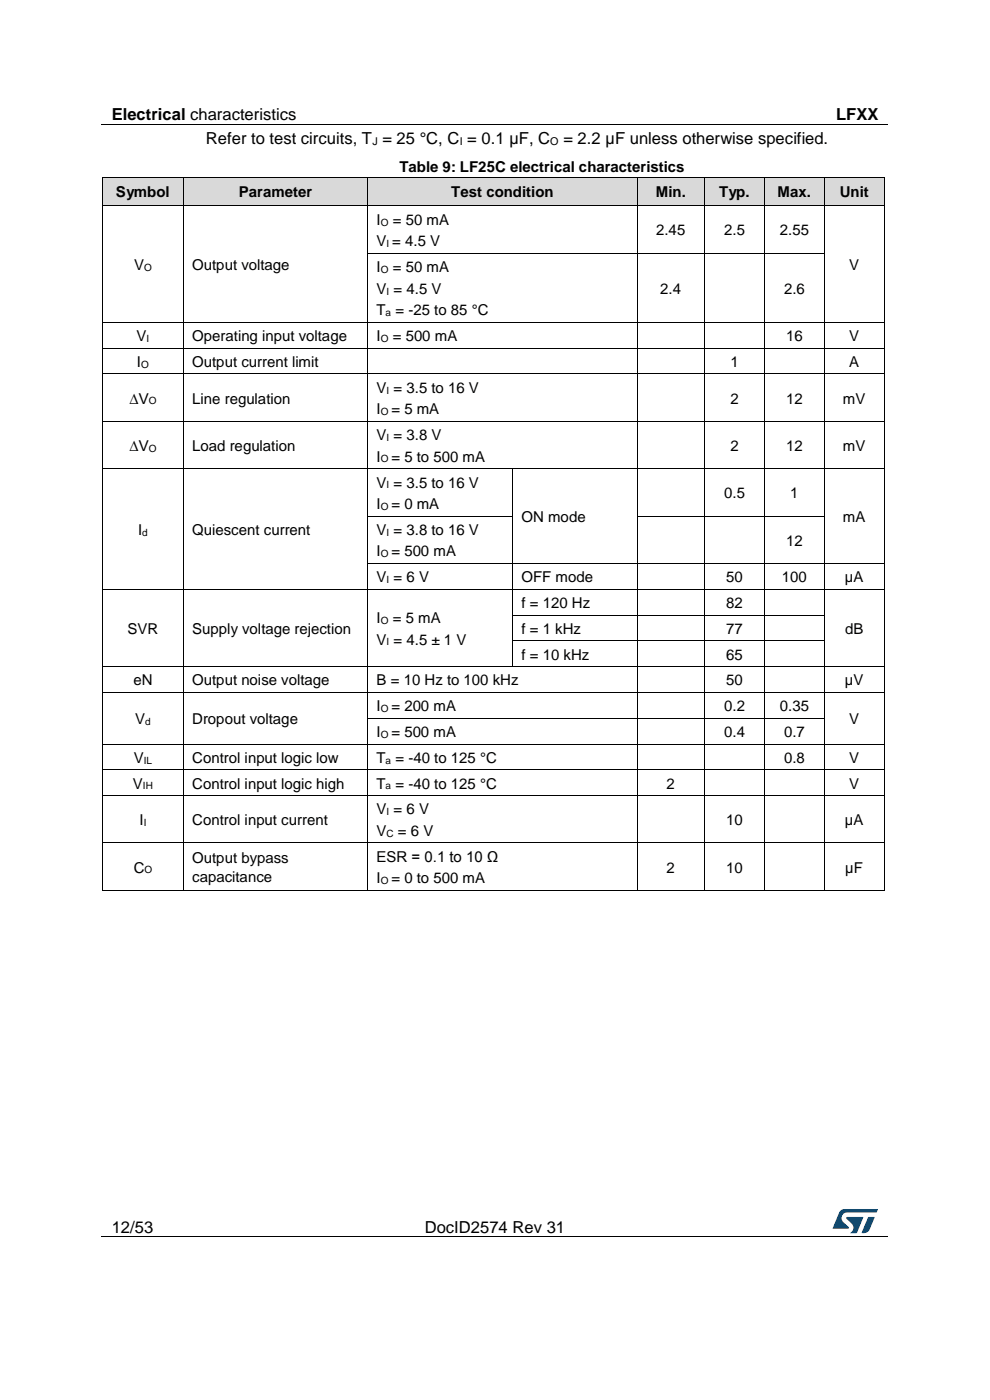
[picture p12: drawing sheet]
<svg xmlns="http://www.w3.org/2000/svg" width="210mm" height="297mm" viewBox="0 0 210 297" stroke-linecap="round" stroke-linejoin="round" font-family="sans-serif">
<path d="M21.5 26.5h166.8M21.5 262.4h166.8" fill="none" stroke="#000" stroke-width=".21"/>
<g fill="#000">
<path d="M105 26.4h.2v.1h-.2z" fill-rule="evenodd"/>
<path d="M61.6 262.3h.1v.2h-.1z" fill-rule="evenodd"/>
<path d="M148 262.3h.2v.2h-.2z" fill-rule="evenodd"/>
</g>
<g fill="#005288">
<path d="M178.2 256.9l.6-.4h.4l7 .1-.3 .6h-6.1a1.26 1.26 0 0 0-1.3 1.1 1.26 1.26 0 0 0 .8 1.4l.7 .6v.3l-3.3 .1z"/>
<path d="M184.2 258.2l1.3 .1-1 2.5a1.32 1.32 0 0 1-1.7 .7z"/>
<path d="M179.6 258.2l3.6 .1-1.5 3.3h-1.4a1.35 1.35 0 0 0 .7-1.2 1.35 1.35 0 0 0-.8-1.2l-.6-.6z"/>
</g>
<g fill="#d9d9d9">
<path d="M21.9 37.6h16.9v6h-16.9z" fill-rule="evenodd"/>
<path d="M23.7 37.6h13.3v6h-13.3z" fill-rule="evenodd"/>
<path d="M38.9 37.6h39.1v6h-39.1z" fill-rule="evenodd"/>
<path d="M40.8 37.6h35.3v6h-35.3z" fill-rule="evenodd"/>
<path d="M78 37.6h57.2v6h-57.2z" fill-rule="evenodd"/>
<path d="M79.9 37.6h53.4v6h-53.4z" fill-rule="evenodd"/>
<path d="M135.2 37.6h14.2v6h-14.2z" fill-rule="evenodd"/>
<path d="M137.1 37.6h10.5v6h-10.5z" fill-rule="evenodd"/>
<path d="M149.5 37.6h12.6v6h-12.6z" fill-rule="evenodd"/>
<path d="M151.4 37.6h8.9v6h-8.9z" fill-rule="evenodd"/>
<path d="M162.2 37.6h12.6v6h-12.6z" fill-rule="evenodd"/>
<path d="M164.1 37.6h8.9v6h-8.9z" fill-rule="evenodd"/>
<path d="M174.9 37.6h12.6v6h-12.6z" fill-rule="evenodd"/>
<path d="M176.8 37.6h8.9v6h-8.9z" fill-rule="evenodd"/>
</g>
<g fill="#000">
<path d="M21.7 37.5l.1 .1z" fill-rule="evenodd"/>
<path d="M21.7 37.5l.1 .1z" fill-rule="evenodd"/>
<path d="M38.8 37.5l.1 .1z" fill-rule="evenodd"/>
<path d="M78 37.5v.1z" fill-rule="evenodd"/>
<path d="M135.1 37.5l.1 .1z" fill-rule="evenodd"/>
<path d="M149.4 37.5l.1 .1z" fill-rule="evenodd"/>
<path d="M162.1 37.5l.1 .1z" fill-rule="evenodd"/>
<path d="M174.8 37.5l.1 .1z" fill-rule="evenodd"/>
<path d="M187.5 37.5l.1 .1z" fill-rule="evenodd"/>
<path d="M187.5 37.5l.1 .1z" fill-rule="evenodd"/>
<path d="M21.7 43.6h.2v.2h-.2z" fill-rule="evenodd"/>
<path d="M21.7 43.6h.2v.2h-.2z" fill-rule="evenodd"/>
<path d="M21.7 53.6h.2v.2h-.2z" fill-rule="evenodd"/>
<path d="M21.9 43.6h.1v.2h-.1z" fill-rule="evenodd"/>
<path d="M38.7 43.6h.2v.2h-.2z" fill-rule="evenodd"/>
<path d="M38.7 53.6h.2v.2h-.2z" fill-rule="evenodd"/>
<path d="M38.9 43.6h.2v.2h-.2z" fill-rule="evenodd"/>
<path d="M77.9 43.6h.2v.2h-.2z" fill-rule="evenodd"/>
<path d="M77.9 53.6h.2v.2h-.2z" fill-rule="evenodd"/>
<path d="M78.1 43.6h.1v.2h-.1z" fill-rule="evenodd"/>
<path d="M135.1 43.6h.1v.2h-.1z" fill-rule="evenodd"/>
<path d="M135.1 53.6h.1v.2h-.1z" fill-rule="evenodd"/>
<path d="M135.2 43.6h.2v.2h-.2z" fill-rule="evenodd"/>
<path d="M149.4 43.6h.2v.2h-.2z" fill-rule="evenodd"/>
<path d="M149.4 53.6h.2v.2h-.2z" fill-rule="evenodd"/>
<path d="M149.6 43.6h.1v.2h-.1z" fill-rule="evenodd"/>
<path d="M162.1 43.6h.2v.2h-.2z" fill-rule="evenodd"/>
<path d="M162.1 53.6h.2v.2h-.2z" fill-rule="evenodd"/>
<path d="M162.3 43.6h.1v.2h-.1z" fill-rule="evenodd"/>
<path d="M174.8 43.6h.2v.2h-.2z" fill-rule="evenodd"/>
<path d="M174.8 53.6h.2v.2h-.2z" fill-rule="evenodd"/>
<path d="M175 43.6h.1v.2h-.1z" fill-rule="evenodd"/>
<path d="M187.5 43.6h.2v.2h-.2z" fill-rule="evenodd"/>
<path d="M187.5 43.6h.2v.2h-.2z" fill-rule="evenodd"/>
<path d="M187.5 53.6h.2v.2h-.2z" fill-rule="evenodd"/>
<path d="M21.7 68.3h.2v.2h-.2z" fill-rule="evenodd"/>
<path d="M21.7 73.8h.2v.1h-.2z" fill-rule="evenodd"/>
<path d="M21.7 79.3h.2v.1h-.2z" fill-rule="evenodd"/>
<path d="M38.7 68.3h.2v.2h-.2z" fill-rule="evenodd"/>
<path d="M38.7 73.8h.2v.1h-.2z" fill-rule="evenodd"/>
<path d="M38.7 79.3h.2v.1h-.2z" fill-rule="evenodd"/>
<path d="M77.9 68.3h.2v.2h-.2z" fill-rule="evenodd"/>
<path d="M77.9 73.8h.2v.1h-.2z" fill-rule="evenodd"/>
<path d="M77.9 79.3h.2v.1h-.2z" fill-rule="evenodd"/>
<path d="M135.1 68.3h.1v.2h-.1z" fill-rule="evenodd"/>
<path d="M135.1 73.8h.1v.1h-.1z" fill-rule="evenodd"/>
<path d="M135.1 79.3h.1v.1h-.1z" fill-rule="evenodd"/>
<path d="M149.4 68.3h.2v.2h-.2z" fill-rule="evenodd"/>
<path d="M149.4 73.8h.2v.1h-.2z" fill-rule="evenodd"/>
<path d="M149.4 79.3h.2v.1h-.2z" fill-rule="evenodd"/>
<path d="M162.1 68.3h.2v.2h-.2z" fill-rule="evenodd"/>
<path d="M162.1 73.8h.2v.1h-.2z" fill-rule="evenodd"/>
<path d="M162.1 79.3h.2v.1h-.2z" fill-rule="evenodd"/>
<path d="M174.8 68.3h.2v.2h-.2z" fill-rule="evenodd"/>
<path d="M174.8 73.8h.2v.1h-.2z" fill-rule="evenodd"/>
<path d="M174.8 79.3h.2v.1h-.2z" fill-rule="evenodd"/>
<path d="M187.5 68.3h.2v.2h-.2z" fill-rule="evenodd"/>
<path d="M187.5 73.8h.2v.1h-.2z" fill-rule="evenodd"/>
<path d="M187.5 79.3h.2v.1h-.2z" fill-rule="evenodd"/>
<path d="M21.7 89.3h.2v.2h-.2z" fill-rule="evenodd"/>
<path d="M21.7 99.4h.2v.1h-.2z" fill-rule="evenodd"/>
<path d="M38.7 89.3h.2v.2h-.2z" fill-rule="evenodd"/>
<path d="M38.7 99.4h.2v.1h-.2z" fill-rule="evenodd"/>
<path d="M77.9 89.3h.2v.2h-.2z" fill-rule="evenodd"/>
<path d="M77.9 99.4h.2v.1h-.2z" fill-rule="evenodd"/>
<path d="M108.6 99.4h.2v.1h-.2z" fill-rule="evenodd"/>
<path d="M135.1 89.3h.1v.2h-.1z" fill-rule="evenodd"/>
<path d="M135.1 99.4h.1v.1h-.1z" fill-rule="evenodd"/>
<path d="M149.4 89.3h.2v.2h-.2z" fill-rule="evenodd"/>
<path d="M149.4 99.4h.2v.1h-.2z" fill-rule="evenodd"/>
<path d="M162.1 89.3h.2v.2h-.2z" fill-rule="evenodd"/>
<path d="M162.1 99.4h.2v.1h-.2z" fill-rule="evenodd"/>
<path d="M174.8 89.3h.2v.2h-.2z" fill-rule="evenodd"/>
<path d="M174.8 99.4h.2v.1h-.2z" fill-rule="evenodd"/>
<path d="M187.5 89.3h.2v.2h-.2z" fill-rule="evenodd"/>
<path d="M187.5 99.4h.2v.1h-.2z" fill-rule="evenodd"/>
<path d="M21.7 109.4h.2v.2h-.2z" fill-rule="evenodd"/>
<path d="M21.7 119.5h.2v.2h-.2z" fill-rule="evenodd"/>
<path d="M38.7 109.4h.2v.2h-.2z" fill-rule="evenodd"/>
<path d="M38.7 119.5h.2v.2h-.2z" fill-rule="evenodd"/>
<path d="M77.9 109.4h.2v.2h-.2z" fill-rule="evenodd"/>
<path d="M77.9 119.5h.2v.2h-.2z" fill-rule="evenodd"/>
<path d="M108.6 109.4h.2v.2h-.2z" fill-rule="evenodd"/>
<path d="M108.6 119.5h.2v.2h-.2z" fill-rule="evenodd"/>
<path d="M135.1 109.4h.1v.2h-.1z" fill-rule="evenodd"/>
<path d="M135.1 119.5h.1v.2h-.1z" fill-rule="evenodd"/>
<path d="M149.4 109.4h.2v.2h-.2z" fill-rule="evenodd"/>
<path d="M149.4 119.5h.2v.2h-.2z" fill-rule="evenodd"/>
<path d="M162.1 109.4h.2v.2h-.2z" fill-rule="evenodd"/>
<path d="M162.1 119.5h.2v.2h-.2z" fill-rule="evenodd"/>
<path d="M174.8 109.4h.2v.2h-.2z" fill-rule="evenodd"/>
<path d="M174.8 119.5h.2v.2h-.2z" fill-rule="evenodd"/>
<path d="M187.5 109.4h.2v.2h-.2z" fill-rule="evenodd"/>
<path d="M187.5 119.5h.2v.2h-.2z" fill-rule="evenodd"/>
<path d="M21.7 124.9h.2v.2h-.2z" fill-rule="evenodd"/>
<path d="M21.7 130.4h.2v.2h-.2z" fill-rule="evenodd"/>
<path d="M21.7 135.9h.2v.1h-.2z" fill-rule="evenodd"/>
<path d="M38.7 124.9h.2v.2h-.2z" fill-rule="evenodd"/>
<path d="M38.7 130.4h.2v.2h-.2z" fill-rule="evenodd"/>
<path d="M38.7 135.9h.2v.1h-.2z" fill-rule="evenodd"/>
<path d="M77.9 124.9h.2v.2h-.2z" fill-rule="evenodd"/>
<path d="M77.9 130.4h.2v.2h-.2z" fill-rule="evenodd"/>
<path d="M77.9 135.9h.2v.1h-.2z" fill-rule="evenodd"/>
<path d="M108.6 124.9h.2v.2h-.2z" fill-rule="evenodd"/>
<path d="M108.6 130.4h.2v.2h-.2z" fill-rule="evenodd"/>
<path d="M108.6 135.9h.2v.1h-.2z" fill-rule="evenodd"/>
<path d="M135.1 124.9h.1v.2h-.1z" fill-rule="evenodd"/>
<path d="M135.1 130.4h.1v.2h-.1z" fill-rule="evenodd"/>
<path d="M135.1 135.9h.1v.1h-.1z" fill-rule="evenodd"/>
<path d="M149.4 124.9h.2v.2h-.2z" fill-rule="evenodd"/>
<path d="M149.4 130.4h.2v.2h-.2z" fill-rule="evenodd"/>
<path d="M149.4 135.9h.2v.1h-.2z" fill-rule="evenodd"/>
<path d="M162.1 124.9h.2v.2h-.2z" fill-rule="evenodd"/>
<path d="M162.1 130.4h.2v.2h-.2z" fill-rule="evenodd"/>
<path d="M162.1 135.9h.2v.1h-.2z" fill-rule="evenodd"/>
<path d="M174.8 124.9h.2v.2h-.2z" fill-rule="evenodd"/>
<path d="M174.8 130.4h.2v.2h-.2z" fill-rule="evenodd"/>
<path d="M174.8 135.9h.2v.1h-.2z" fill-rule="evenodd"/>
<path d="M187.5 124.9h.2v.2h-.2z" fill-rule="evenodd"/>
<path d="M187.5 130.4h.2v.2h-.2z" fill-rule="evenodd"/>
<path d="M187.5 135.9h.2v.1h-.2z" fill-rule="evenodd"/>
<path d="M21.7 141.3h.2v.2h-.2z" fill-rule="evenodd"/>
<path d="M21.7 146.8h.2v.2h-.2z" fill-rule="evenodd"/>
<path d="M21.7 152.3h.2v.2h-.2z" fill-rule="evenodd"/>
<path d="M21.7 157.8h.2v.1h-.2z" fill-rule="evenodd"/>
<path d="M38.7 141.3h.2v.2h-.2z" fill-rule="evenodd"/>
<path d="M38.7 146.8h.2v.2h-.2z" fill-rule="evenodd"/>
<path d="M38.7 152.3h.2v.2h-.2z" fill-rule="evenodd"/>
<path d="M38.7 157.8h.2v.1h-.2z" fill-rule="evenodd"/>
<path d="M77.9 141.3h.2v.2h-.2z" fill-rule="evenodd"/>
<path d="M77.9 146.8h.2v.2h-.2z" fill-rule="evenodd"/>
<path d="M77.9 152.3h.2v.2h-.2z" fill-rule="evenodd"/>
<path d="M77.9 157.8h.2v.1h-.2z" fill-rule="evenodd"/>
<path d="M108.6 141.3h.2v.2h-.2z" fill-rule="evenodd"/>
<path d="M135.1 141.3h.1v.2h-.1z" fill-rule="evenodd"/>
<path d="M135.1 146.8h.1v.2h-.1z" fill-rule="evenodd"/>
<path d="M135.1 152.3h.1v.2h-.1z" fill-rule="evenodd"/>
<path d="M135.1 157.8h.1v.1h-.1z" fill-rule="evenodd"/>
<path d="M149.4 141.3h.2v.2h-.2z" fill-rule="evenodd"/>
<path d="M149.4 146.8h.2v.2h-.2z" fill-rule="evenodd"/>
<path d="M149.4 152.3h.2v.2h-.2z" fill-rule="evenodd"/>
<path d="M149.4 157.8h.2v.1h-.2z" fill-rule="evenodd"/>
<path d="M162.1 141.3h.2v.2h-.2z" fill-rule="evenodd"/>
<path d="M162.1 146.8h.2v.2h-.2z" fill-rule="evenodd"/>
<path d="M162.1 152.3h.2v.2h-.2z" fill-rule="evenodd"/>
<path d="M162.1 157.8h.2v.1h-.2z" fill-rule="evenodd"/>
<path d="M174.8 141.3h.2v.2h-.2z" fill-rule="evenodd"/>
<path d="M174.8 146.8h.2v.2h-.2z" fill-rule="evenodd"/>
<path d="M174.8 152.3h.2v.2h-.2z" fill-rule="evenodd"/>
<path d="M174.8 157.8h.2v.1h-.2z" fill-rule="evenodd"/>
<path d="M187.5 141.3h.2v.2h-.2z" fill-rule="evenodd"/>
<path d="M187.5 146.8h.2v.2h-.2z" fill-rule="evenodd"/>
<path d="M187.5 152.3h.2v.2h-.2z" fill-rule="evenodd"/>
<path d="M187.5 157.8h.2v.1h-.2z" fill-rule="evenodd"/>
<path d="M21.7 163.2h.2v.2h-.2z" fill-rule="evenodd"/>
<path d="M21.7 168.7h.2v.2h-.2z" fill-rule="evenodd"/>
<path d="M21.7 178.8h.2v.1h-.2z" fill-rule="evenodd"/>
<path d="M38.7 163.2h.2v.2h-.2z" fill-rule="evenodd"/>
<path d="M38.7 168.7h.2v.2h-.2z" fill-rule="evenodd"/>
<path d="M38.7 178.8h.2v.1h-.2z" fill-rule="evenodd"/>
<path d="M77.9 163.2h.2v.2h-.2z" fill-rule="evenodd"/>
<path d="M77.9 168.7h.2v.2h-.2z" fill-rule="evenodd"/>
<path d="M77.9 178.8h.2v.1h-.2z" fill-rule="evenodd"/>
<path d="M135.1 163.2h.1v.2h-.1z" fill-rule="evenodd"/>
<path d="M135.1 168.7h.1v.2h-.1z" fill-rule="evenodd"/>
<path d="M135.1 178.8h.1v.1h-.1z" fill-rule="evenodd"/>
<path d="M149.4 163.2h.2v.2h-.2z" fill-rule="evenodd"/>
<path d="M149.4 168.7h.2v.2h-.2z" fill-rule="evenodd"/>
<path d="M149.4 178.8h.2v.1h-.2z" fill-rule="evenodd"/>
<path d="M162.1 163.2h.2v.2h-.2z" fill-rule="evenodd"/>
<path d="M162.1 168.7h.2v.2h-.2z" fill-rule="evenodd"/>
<path d="M162.1 178.8h.2v.1h-.2z" fill-rule="evenodd"/>
<path d="M174.8 163.2h.2v.2h-.2z" fill-rule="evenodd"/>
<path d="M174.8 168.7h.2v.2h-.2z" fill-rule="evenodd"/>
<path d="M174.8 178.8h.2v.1h-.2z" fill-rule="evenodd"/>
<path d="M187.5 163.2h.2v.2h-.2z" fill-rule="evenodd"/>
<path d="M187.5 168.7h.2v.2h-.2z" fill-rule="evenodd"/>
<path d="M187.5 178.8h.2v.1h-.2z" fill-rule="evenodd"/>
<path d="M21.7 188.8h.2v.2h-.2z" fill-rule="evenodd"/>
<path d="M21.7 188.8h.2v.2h-.2z" fill-rule="evenodd"/>
<path d="M38.7 188.8h.2v.2h-.2z" fill-rule="evenodd"/>
<path d="M77.9 188.8h.2v.2h-.2z" fill-rule="evenodd"/>
<path d="M135.1 188.8h.1v.2h-.1z" fill-rule="evenodd"/>
<path d="M149.4 188.8h.2v.2h-.2z" fill-rule="evenodd"/>
<path d="M162.1 188.8h.2v.2h-.2z" fill-rule="evenodd"/>
<path d="M174.8 188.8h.2v.2h-.2z" fill-rule="evenodd"/>
<path d="M187.5 188.8h.2v.2h-.2z" fill-rule="evenodd"/>
<path d="M187.5 188.8h.2v.2h-.2z" fill-rule="evenodd"/>
</g>
<g fill="none" stroke="#000" stroke-width=".21">
<path d="M21.8 37.6v6M21.8 37.6h17M38.8 37.6v6M38.9 37.6h39M78 37.6v6M78 37.6h57.1M135.2 37.6v6M135.2 37.6h14.2M149.5 37.6v6M149.5 37.6h12.6M162.2 37.6v6M162.2 37.6h12.6"/>
<path d="M174.9 37.6v6M174.9 37.6h12.6M187.6 37.6v6M21.8 43.8v9.8M21.8 53.8v14.5M22 43.7h16.7M38.8 43.8v9.8M38.8 53.8v14.5M39.1 43.7h38.8M78 43.8v9.8M78 53.8v14.5M78.1 53.7h57"/>
<path d="M78.2 43.7h56.9M135.2 43.8v9.8M135.2 53.8v14.5M135.2 53.7h14.2M135.4 43.7h14M149.5 43.8v9.8M149.5 53.8v14.5M149.6 53.7h12.5M149.7 43.7h12.4M162.2 43.8v9.8M162.2 53.8v14.5M162.3 53.7h12.5"/>
<path d="M162.4 43.7h12.4M174.9 43.8v9.8M174.9 53.8v14.5M175.1 43.7h12.4M187.6 43.8v9.8M187.6 53.8v14.5M21.8 68.5v5.3M21.8 73.9v5.4M21.8 79.4v9.9M21.9 68.4h16.8M21.9 73.8h16.8M21.9 79.3h16.8"/>
<path d="M38.8 68.5v5.3M38.8 73.9v5.4M38.8 79.4v9.9M38.9 68.4h39M38.9 73.8h39M38.9 79.3h39M78 68.5v5.3M78 73.9v5.4M78 79.4v9.9M78.1 68.4h57M78.1 73.8h57M78.1 79.3h57"/>
<path d="M135.2 68.5v5.3M135.2 73.9v5.4M135.2 79.4v9.9M135.2 68.4h14.2M135.2 73.8h14.2M135.2 79.3h14.2M149.5 68.5v5.3M149.5 73.9v5.4M149.5 79.4v9.9M149.6 68.4h12.5M149.6 73.8h12.5M149.6 79.3h12.5"/>
<path d="M162.2 68.5v5.3M162.2 73.9v5.4M162.2 79.4v9.9M162.3 68.4h12.5M162.3 73.8h12.5M162.3 79.3h12.5M174.9 68.5v5.3M174.9 73.9v5.4M174.9 79.4v9.9M175 68.4h12.5M175 73.8h12.5M175 79.3h12.5"/>
<path d="M187.6 68.5v5.3M187.6 73.9v5.4M187.6 79.4v9.9M21.8 89.5v9.9M21.8 99.5v9.9M21.9 89.4h16.8M21.9 99.5h16.8M38.8 89.5v9.9M38.8 99.5v9.9M38.9 89.4h39M38.9 99.5h39M78 89.5v9.9"/>
<path d="M78 99.5v9.9M78.1 89.4h57M78.1 99.5h30.5M108.7 99.5v9.9M108.8 99.5h26.3M135.2 89.5v9.9M135.2 99.5v9.9M135.2 89.4h14.2M135.2 99.5h14.2M149.5 89.5v9.9M149.5 99.5v9.9M149.6 89.4h12.5"/>
<path d="M149.6 99.5h12.5M162.2 89.5v9.9M162.2 99.5v9.9M162.3 89.4h12.5M162.3 99.5h12.5M174.9 89.5v9.9M174.9 99.5v9.9M175 89.4h12.5M175 99.5h12.5M187.6 89.5v9.9M187.6 99.5v9.9M21.8 109.6v9.9"/>
<path d="M21.8 119.7v5.2M38.8 109.6v9.9M38.8 119.7v5.2M78 109.6v9.9M78 119.7v5.2M78.1 109.5h30.5M78.1 119.6h30.5M108.7 109.6v9.9M108.7 119.7v5.2M108.8 119.6h26.3M135.2 109.6v9.9M135.2 119.7v5.2"/>
<path d="M135.2 109.5h14.2M135.2 119.6h14.2M149.5 109.6v9.9M149.5 119.7v5.2M149.6 109.5h12.5M149.6 119.6h12.5M162.2 109.6v9.9M162.2 119.7v5.2M162.3 109.5h12.5M162.3 119.6h12.5M174.9 109.6v9.9M174.9 119.7v5.2"/>
<path d="M175 119.6h12.5M187.6 109.6v9.9M187.6 119.7v5.2M21.8 125.1v5.3M21.8 130.6v5.3M21.8 136v5.3M21.9 125h16.8M38.8 125.1v5.3M38.8 130.6v5.3M38.8 136v5.3M38.9 125h39M78 125.1v5.3"/>
<path d="M78 130.6v5.3M78 136v5.3M78.1 125h30.5M108.7 125.1v5.3M108.7 130.6v5.3M108.7 136v5.3M108.8 125h26.3M108.8 130.5h26.3M108.8 135.9h26.3M135.2 125.1v5.3M135.2 130.6v5.3M135.2 136v5.3"/>
<path d="M135.2 125h14.2M135.2 130.5h14.2M135.2 135.9h14.2M149.5 125.1v5.3M149.5 130.6v5.3M149.5 136v5.3M149.6 125h12.5M149.6 130.5h12.5M149.6 135.9h12.5M162.2 125.1v5.3M162.2 130.6v5.3M162.2 136v5.3"/>
<path d="M162.3 125h12.5M162.3 130.5h12.5M162.3 135.9h12.5M174.9 125.1v5.3M174.9 130.6v5.3M174.9 136v5.3M175 125h12.5M187.6 125.1v5.3M187.6 130.6v5.3M187.6 136v5.3M21.8 141.5v5.3M21.8 147v5.3"/>
<path d="M21.8 152.5v5.3M21.8 157.9v5.3M21.9 141.4h16.8M21.9 146.9h16.8M21.9 157.8h16.8M38.8 141.5v5.3M38.8 147v5.3M38.8 152.5v5.3M38.8 157.9v5.3M38.9 141.4h39M38.9 146.9h39M38.9 157.8h39"/>
<path d="M78 141.5v5.3M78 147v5.3M78 152.5v5.3M78 157.9v5.3M78.1 141.4h30.5M78.1 146.9h57M78.1 152.4h57M78.1 157.8h57M108.8 141.4h26.3M135.2 141.5v5.3M135.2 147v5.3M135.2 152.5v5.3"/>
<path d="M135.2 157.9v5.3M135.2 141.4h14.2M135.2 146.9h14.2M135.2 152.4h14.2M135.2 157.8h14.2M149.5 141.5v5.3M149.5 147v5.3M149.5 152.5v5.3M149.5 157.9v5.3M149.6 141.4h12.5M149.6 146.9h12.5M149.6 152.4h12.5"/>
<path d="M149.6 157.8h12.5M162.2 141.5v5.3M162.2 147v5.3M162.2 152.5v5.3M162.2 157.9v5.3M162.3 141.4h12.5M162.3 146.9h12.5M162.3 152.4h12.5M162.3 157.8h12.5M174.9 141.5v5.3M174.9 147v5.3M174.9 152.5v5.3"/>
<path d="M174.9 157.9v5.3M175 141.4h12.5M175 146.9h12.5M175 157.8h12.5M187.6 141.5v5.3M187.6 147v5.3M187.6 152.5v5.3M187.6 157.9v5.3M21.8 163.4v5.3M21.8 168.9v9.9M21.8 178.9v9.9M21.9 163.3h16.8"/>
<path d="M21.9 168.8h16.8M21.9 178.8h16.8M38.8 163.4v5.3M38.8 168.9v9.9M38.8 178.9v9.9M38.9 163.3h39M38.9 168.8h39M38.9 178.8h39M78 163.4v5.3M78 168.9v9.9M78 178.9v9.9M78.1 163.3h57"/>
<path d="M78.1 168.8h57M78.1 178.8h57M135.2 163.4v5.3M135.2 168.9v9.9M135.2 178.9v9.9M135.2 163.3h14.2M135.2 168.8h14.2M135.2 178.8h14.2M149.5 163.4v5.3M149.5 168.9v9.9M149.5 178.9v9.9M149.6 163.3h12.5"/>
<path d="M149.6 168.8h12.5M149.6 178.8h12.5M162.2 163.4v5.3M162.2 168.9v9.9M162.2 178.9v9.9M162.3 163.3h12.5M162.3 168.8h12.5M162.3 178.8h12.5M174.9 163.4v5.3M174.9 168.9v9.9M174.9 178.9v9.9M175 163.3h12.5"/>
<path d="M175 168.8h12.5M175 178.8h12.5M187.6 163.4v5.3M187.6 168.9v9.9M187.6 178.9v9.9M21.9 188.9h16.8M38.9 188.9h39M78.1 188.9h57M135.2 188.9h14.2M149.6 188.9h12.5M162.3 188.9h12.5M175 188.9h12.5"/>
</g>
<g font-size="3.5">
<text x="23.7" y="25.5">Electrical characteristics</text>
<text x="177.4" y="25.5">LFXX</text>
<text x="43.7" y="30.6">Refer to test circuits, T = 25 °C, C = 0.1 µF, C</text>
<text x="119.5" y="30.6">= 2.2 µF unless otherwise specified.</text>
<text x="23.7" y="261.5">12/53</text>
<text x="90.1" y="261.5">DocID2574 Rev 31</text>
</g>
<g font-size="3.2">
<text x="24.6" y="41.7">Symbol</text>
<text x="50.7" y="41.7">Parameter</text>
<text x="84.7" y="36.4">Table 9: LF25C electrical characteristics</text>
<text x="95.7" y="41.7">Test condition</text>
<text x="139.1" y="41.7">Min.</text>
<text x="152.6" y="41.7">Typ.</text>
<text x="165" y="41.7">Max.</text>
<text x="178.1" y="41.7">Unit</text>
<text x="79.9" y="47.7">I</text>
<text x="83.3" y="47.7">= 50 mA</text>
<text x="79.9" y="52.2">V = 4.5 V</text>
<text x="139.2" y="50">2.45</text>
<text x="153.6" y="50">2.5</text>
<text x="165.4" y="50">2.55</text>
<text x="28.5" y="57.3">V</text>
<text x="40.8" y="57.3">Output voltage</text>
<text x="79.9" y="57.7">I</text>
<text x="83.3" y="57.7">= 50 mA</text>
<text x="180.2" y="57.3">V</text>
<text x="79.9" y="62.3">V = 4.5 V</text>
<text x="140.1" y="62.3">2.4</text>
<text x="166.3" y="62.3">2.6</text>
<text x="79.9" y="66.9">T = -25 to 85 °C</text>
<text x="29" y="72.4">V</text>
<text x="29" y="77.9">I</text>
<text x="40.8" y="72.4">Operating input voltage</text>
<text x="40.8" y="77.9">Output current limit</text>
<text x="79.9" y="72.4">I</text>
<text x="83.3" y="72.4">= 500 mA</text>
<text x="154.9" y="77.9">1</text>
<text x="166.7" y="72.4">16</text>
<text x="180.2" y="72.4">V</text>
<text x="180.2" y="77.9">A</text>
<text x="79.9" y="83.3">V = 3.5 to 16 V</text>
<text x="27.5" y="85.6">∆V</text>
<text x="40.8" y="85.6">Line regulation</text>
<text x="79.9" y="87.9">I</text>
<text x="83" y="87.9">= 5 mA</text>
<text x="154.9" y="85.6">2</text>
<text x="166.7" y="85.6">12</text>
<text x="178.8" y="85.6">mV</text>
<text x="27.5" y="95.6">∆V</text>
<text x="40.8" y="95.6">Load regulation</text>
<text x="79.9" y="93.4">V = 3.8 V</text>
<text x="154.9" y="95.6">2</text>
<text x="166.7" y="95.6">12</text>
<text x="178.8" y="95.6">mV</text>
<text x="79.9" y="97.9">I</text>
<text x="83" y="97.9">= 5 to 500 mA</text>
<text x="79.9" y="103.4">V = 3.5 to 16 V</text>
<text x="153.6" y="105.7">0.5</text>
<text x="167.6" y="105.7">1</text>
<text x="29.3" y="113.5">I</text>
<text x="40.8" y="113.5">Quiescent current</text>
<text x="79.9" y="108">I</text>
<text x="79.9" y="113.5">V = 3.8 to 16 V</text>
<text x="83" y="108">= 0 mA</text>
<text x="110.6" y="110.8">ON mode</text>
<text x="178.8" y="110.8">mA</text>
<text x="79.9" y="118">I</text>
<text x="83" y="118">= 500 mA</text>
<text x="166.7" y="115.8">12</text>
<text x="79.9" y="123.5">V = 6 V</text>
<text x="110.6" y="123.5">OFF mode</text>
<text x="154" y="123.5">50</text>
<text x="165.9" y="123.5">100</text>
<text x="179.2" y="123.5">µA</text>
<text x="110.6" y="129">f = 120 Hz</text>
<text x="154" y="129">82</text>
<text x="27.1" y="134.5">SVR</text>
<text x="40.8" y="134.5">Supply voltage rejection</text>
<text x="79.9" y="132.2">I</text>
<text x="79.9" y="136.8">V = 4.5 ± 1 V</text>
<text x="83.3" y="132.2">= 5 mA</text>
<text x="110.6" y="134.5">f = 1 kHz</text>
<text x="154" y="134.5">77</text>
<text x="179.3" y="134.5">dB</text>
<text x="110.6" y="139.9">f = 10 kHz</text>
<text x="154" y="139.9">65</text>
<text x="28.3" y="145.4">eN</text>
<text x="40.8" y="145.4">Output noise voltage</text>
<text x="79.9" y="145.4">B = 10 Hz to 100 kHz</text>
<text x="154" y="145.4">50</text>
<text x="179.2" y="145.4">µV</text>
<text x="28.7" y="153.6">V</text>
<text x="40.8" y="153.6">Dropout voltage</text>
<text x="79.9" y="150.9">I</text>
<text x="83" y="150.9">= 200 mA</text>
<text x="153.6" y="150.9">0.2</text>
<text x="165.4" y="150.9">0.35</text>
<text x="180.2" y="153.6">V</text>
<text x="28.4" y="161.8">V</text>
<text x="40.8" y="161.8">Control input logic low</text>
<text x="79.9" y="156.4">I</text>
<text x="79.9" y="161.8">T = -40 to 125 °C</text>
<text x="83" y="156.4">= 500 mA</text>
<text x="153.6" y="156.4">0.4</text>
<text x="166.3" y="156.4">0.7</text>
<text x="166.3" y="161.8">0.8</text>
<text x="180.2" y="161.8">V</text>
<text x="28.2" y="167.3">V</text>
<text x="40.8" y="167.3">Control input logic high</text>
<text x="79.9" y="167.3">T = -40 to 125 °C</text>
<text x="141.4" y="167.3">2</text>
<text x="180.2" y="167.3">V</text>
<text x="79.9" y="172.7">V = 6 V</text>
<text x="29.6" y="175">I</text>
<text x="40.8" y="175">Control input current</text>
<text x="79.9" y="177.3">V</text>
<text x="84.4" y="177.3">= 6 V</text>
<text x="154" y="175">10</text>
<text x="179.2" y="175">µA</text>
<text x="28.4" y="185.1">C</text>
<text x="40.8" y="183.2">Output bypass</text>
<text x="79.9" y="182.8">ESR = 0.1 to 10 Ω</text>
<text x="141.4" y="185.1">2</text>
<text x="154" y="185.1">10</text>
<text x="179.3" y="185.1">µF</text>
<text x="40.8" y="187">capacitance</text>
<text x="79.9" y="187.4">I</text>
<text x="83" y="187.4">= 0 to 500 mA</text>
</g>
<g font-size="2.3">
<text x="79" y="30.8">J</text>
<text x="97.5" y="30.8">I</text>
<text x="116.7" y="30.8">O</text>
</g>
<g font-size="2.1">
<text x="80.8" y="47.8">O</text>
<text x="82" y="52.4">I</text>
<text x="30.6" y="57.5">O</text>
<text x="80.8" y="57.9">O</text>
<text x="82" y="62.5">I</text>
<text x="81.8" y="67.1">a</text>
<text x="31.1" y="72.5">I</text>
<text x="80.8" y="72.5">O</text>
<text x="29.9" y="78">O</text>
<text x="82" y="83.5">I</text>
<text x="31.5" y="85.8">O</text>
<text x="80.8" y="88.1">O</text>
<text x="31.5" y="95.8">O</text>
<text x="82" y="93.5">I</text>
<text x="80.8" y="98.1">O</text>
<text x="82" y="103.6">I</text>
<text x="30.2" y="113.6">d</text>
<text x="80.8" y="108.2">O</text>
<text x="82" y="113.6">I</text>
<text x="80.8" y="118.2">O</text>
<text x="82" y="123.7">I</text>
<text x="80.8" y="132.4">O</text>
<text x="82" y="136.9">I</text>
<text x="30.8" y="153.8">d</text>
<text x="80.8" y="151.1">O</text>
<text x="30.5" y="162">IL</text>
<text x="80.8" y="156.5">O</text>
<text x="81.8" y="162">a</text>
<text x="30.3" y="167.5">IH</text>
<text x="81.8" y="167.5">a</text>
<text x="82" y="172.9">I</text>
<text x="30.5" y="175.2">I</text>
<text x="82" y="177.5">C</text>
<text x="30.7" y="185.3">O</text>
<text x="80.8" y="187.6">O</text>
</g>
</svg>
